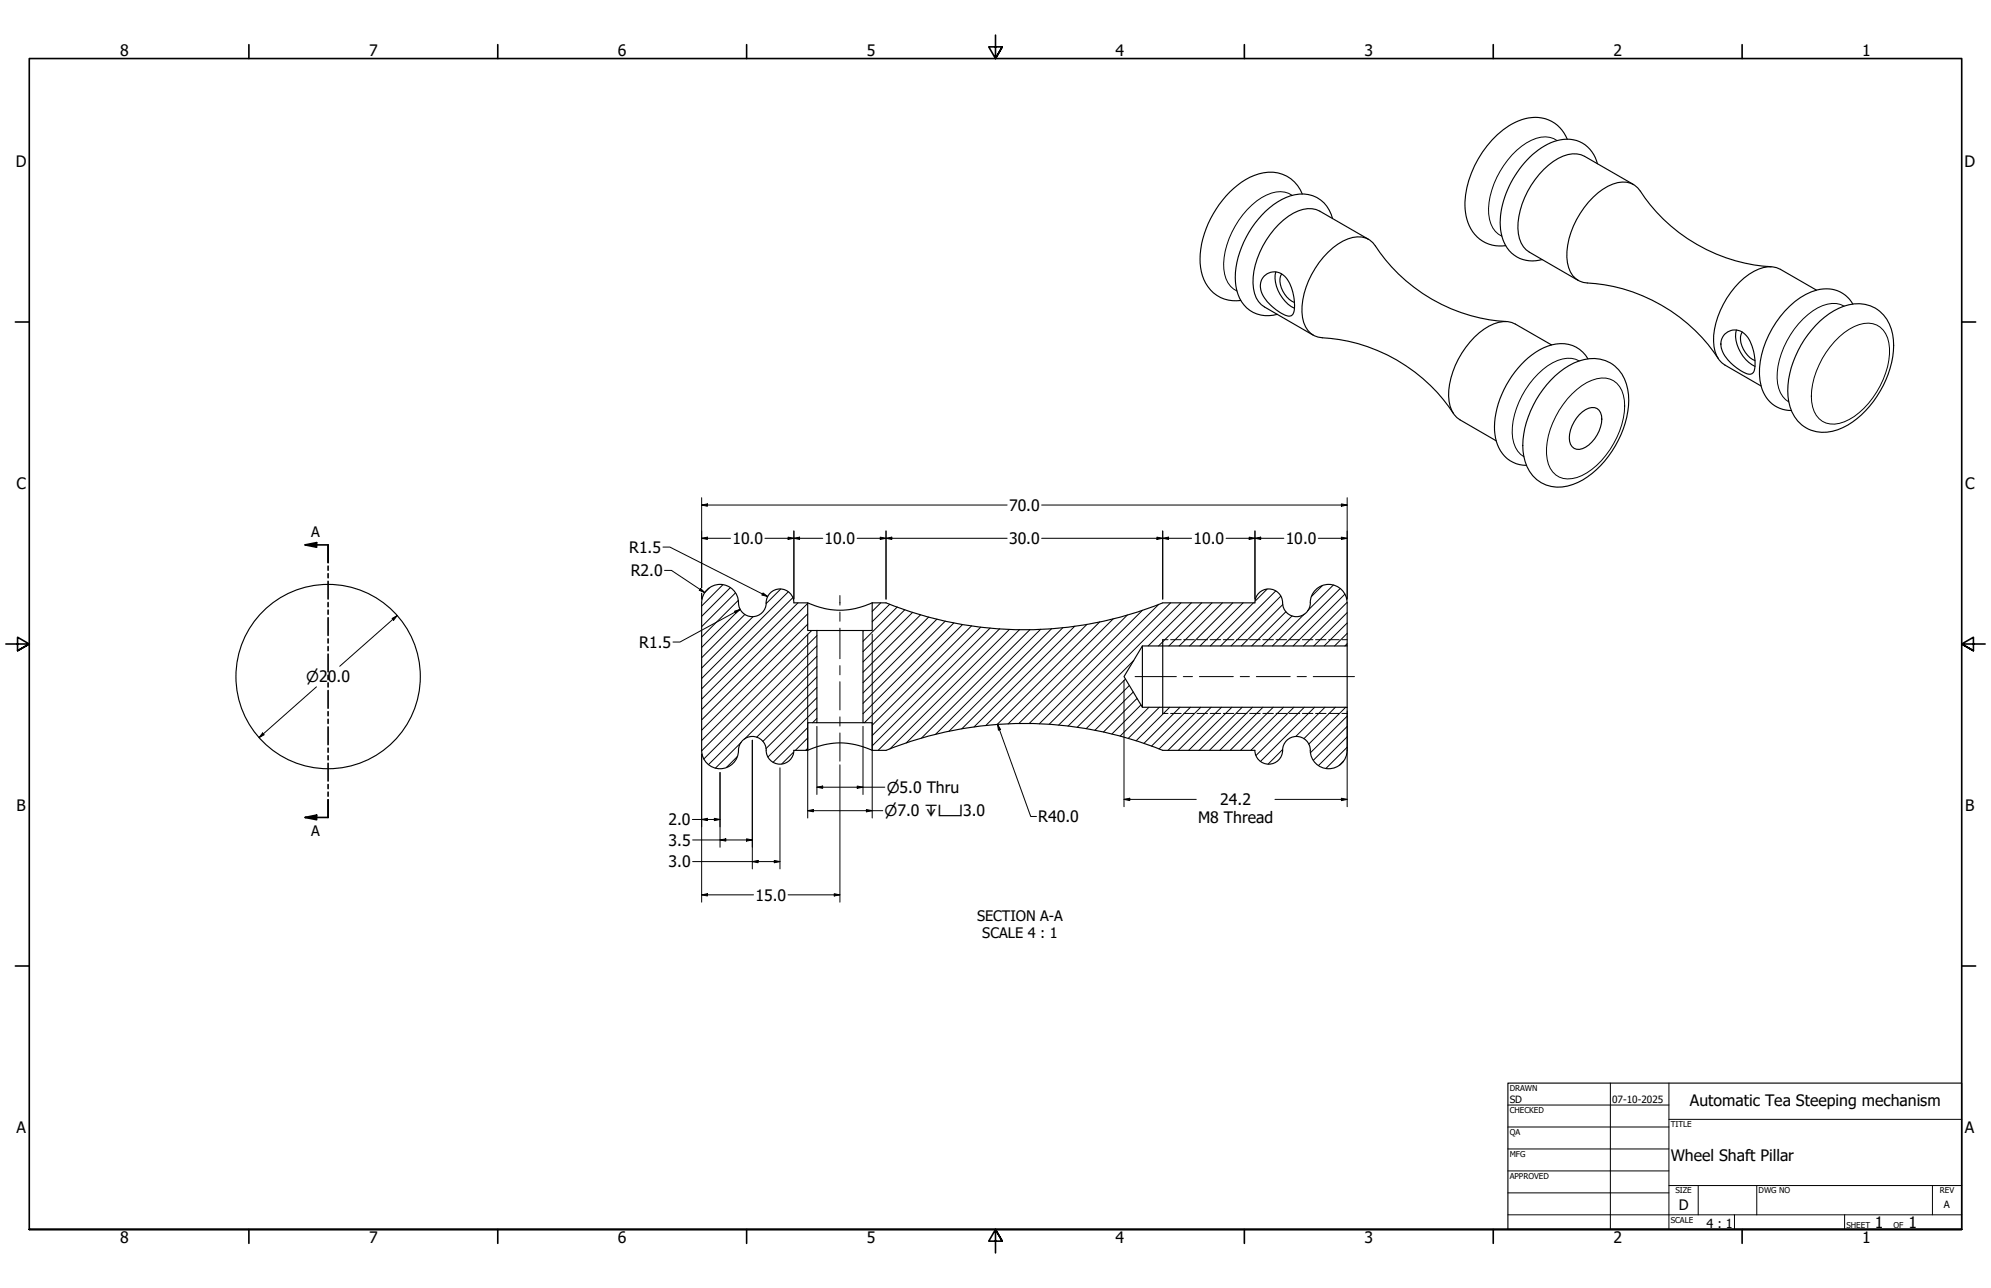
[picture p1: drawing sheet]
<svg xmlns="http://www.w3.org/2000/svg" width="864mm" height="559mm" viewBox="0 0 864 559" stroke-linecap="round" stroke-linejoin="round" font-family="sans-serif">
<!-- layer: Hatch (ANSI) -->
<g fill="none" stroke="#000" stroke-width=".43">
<path d="M307.7 255.1l-1.8 1.8M313.5 253.7l-9.2 9.2M316.8 255l-12.5 12.4M319 257.2l-14.7 14.7M338.6 255.6l-6.3 6.3M341.9 256.8l-37.6 37.6M343.9 259.3l-39.6 39.5M549.6 255.6l-5.2 5.2M553.4 256.4l-24 23.8M555.6 258.6l-21.6 21.6M573.6 254.1l-4.7 4.7M578.3 253.8l-11.1 11.1"/>
<path d="M581.3 255.3l-24.9 24.9M583.4 257.8l-22.5 22.4M320.2 260.5l-15.9 15.9M321 264.2l-16.7 16.7M323.1 266.6l-18.8 18.8M326.7 267.5l-22.4 22.3M346.1 261.5l-41.8 41.8M350.3 270.8l-46 46M350.3 266.3l-46 46M350.3 261.8l-46 46M352.1 273.5l-47.8 47.8M354.3 275.8l-50 50"/>
<path d="M374.5 273.5l-.2 .2M382 261.5l-3.7 3.8M385.9 262.1l-7.6 7.6M389.2 263.3l-14.9 14.9M392.5 264.5l-18.2 18.2M395.9 265.6l-21.6 21.6M399.3 266.7l-25 25M402.8 267.7l-28.5 28.5M406.4 268.6l-32.1 32.1M410 269.5l-35.7 35.7M413.8 270.2l-39.5 39.5M417.5 270.9l-42.6 42.6"/>
<path d="M421.4 271.5l-43.1 43.1M425.4 272.1l-47.1 47M429.5 272.5l-51.2 51.1M433.6 272.8l-52.7 52.7M437.9 273l-51.9 51.9M442.2 273.2l-49.1 49.1M446.8 273.2l-47.1 47M451.4 273l-45.6 45.6M456.1 272.8l-44.5 44.5M461.1 272.3l-43.9 43.9M466.2 271.7l-43.7 43.7M471.5 270.9l-43.9 43.9"/>
<path d="M477.1 269.8l-44.6 44.5M482.9 268.5l-45.6 45.6M489 266.8l-47.1 47.1M495.5 264.8l-49.1 49.1M502.6 262.2l-51.8 51.8M507.8 261.5l-52.8 52.8M512.2 261.5l-53 53.1M516.7 261.5l-18.7 18.7M521.2 261.5l-18.7 18.7M525.7 261.5l-18.7 18.7M530.2 261.5l-18.7 18.7M534.7 261.5l-18.7 18.7"/>
<path d="M539.2 261.5l-18.7 18.7M543.7 261.5l-18.7 18.7M556.4 262.3l-18 17.9M557.8 265.4l-14.9 14.8M560.5 267.2l-13.1 13M565.7 266.4l-13.8 13.8M584.3 261.3l-18.9 18.9M584.3 279.3l-.9 .9M584.3 274.8l-5.4 5.4M584.3 270.3l-9.9 9.9M584.3 265.8l-14.4 14.4M354.3 298.2l-23.4 23.5"/>
<path d="M354.3 293.7l-26.1 26.2M354.3 289.2l-31.4 31.5M354.3 284.8l-47 47M354.3 280.2l-49 49.1M488.2 294.6l-21 21M489.9 297.4l-18.8 18.8M491.8 286.5l-28.5 28.5M350.3 315.7l-15 15M354.3 311.7l-1.8 1.8M354.3 307.2l-21.2 21.2M354.3 302.7l-22.1 22.1M491.6 300.2l-16.7 16.6"/>
<path d="M493.2 303l-14.6 14.6M494.9 305.8l-12.6 12.7M498.4 306.8l-12.6 12.6M502.9 306.8l-13.5 13.6M507.4 306.8l-14.6 14.6M511.8 306.8l-15.6 15.7M516.4 306.8l-16.9 16.9M520.8 306.8l-18.1 18.1M525.3 306.8l-18.7 18.7M529.8 306.8l-18.7 18.7M534.3 306.8l-18.7 18.7M538.8 306.8l-18.7 18.7"/>
<path d="M543.3 306.8l-18.7 18.7M547.8 306.8l-18.7 18.7M552.3 306.8l-18.7 18.7M556.8 306.8l-18.7 18.7M561.2 306.8l-18.7 18.7M565.7 306.8l-20.9 21M570.2 306.8l-23.4 23.5M574.7 306.8l-12.7 12.8M579.2 306.8l-13.7 13.7M583.7 306.8l-16 16.1M584.3 319.7l-12.4 12.4M584.3 315.2l-14.6 14.6"/>
<path d="M584.3 310.7l-15.9 15.9M319.8 328.3l-4.7 4.7M321.5 322.1l-11.2 11.2M344.2 326.3l-5.1 5.1M350.3 324.7l-.8 .8M350.3 320.2l-5.3 5.3M556.4 325.2l-6.3 6.3M582.8 330.2l-1.8 1.8M584.3 324.2l-9.2 9.2"/>
</g>
<!-- layer: Visible (ANSI) -->
<g fill="none" stroke="#000" stroke-width=".49">
<path d="M679.8 60.4a15.3 15.3 0 0 0-21.2-7.9 41.3 41.3 0 0 0-22.3 28.9 22.3 22.3 0 0 0 4.4 21.4 14.6 14.6 0 0 0 12.4 3.8M692.9 71a13.7 13.7 0 0 0-18.9-9.6 39.5 39.5 0 0 0-21.8 25.7 24.6 24.6 0 0 0 1.6 20.5 13.5 13.5 0 0 0 15.1 5M564.9 84.2a15.2 15.2 0 0 0-20.8-8.1 40.8 40.8 0 0 0-21.7 25.3 27.8 27.8 0 0 0 .6 21.5 14.6 14.6 0 0 0 15.2 7.5M578 94.8a13.6 13.6 0 0 0-18.2-9.9 38.5 38.5 0 0 0-22.1 24.5 25.9 25.9 0 0 0 .8 21.4 13.5 13.5 0 0 0 15.5 5.6M708.6 80.1l-21.2-12.3a11.7 11.7 0 0 0-11.5 .9 37.2 37.2 0 0 0-17.5 30.3 11.7 11.7 0 0 0 5 10.4l21.2 12.3M548.5 119.7a6.8 6.8 0 0 1 10.9 3.2 18.1 18.1 0 0 1 1.4 13.5 3.9 3.9 0 0 1-5-.5 19.7 19.7 0 0 1-8.9-10.1 6.3 6.3 0 0 1 1.6-6.1zM553.4 118a15.1 15.1 0 0 0 8.1 15.7M555.9 118.9a9.4 9.4 0 0 0 3.4 11l2.2 1.3M593.7 103.9l-21.2-12.3a11.7 11.7 0 0 0-11.5 .9 37.2 37.2 0 0 0-17.5 30.3 11.5 11.5 0 0 0 5 10.4l21.2 12.3M768.3 115.7a74 74 0 0 1-57.9-34.2 9.5 9.5 0 0 0-10.8-1.6 35.4 35.4 0 0 0-19.1 23.7 19.5 19.5 0 0 0 1.7 16 8.4 8.4 0 0 0 6.3 3.2 73.4 73.4 0 0 1 56.8 32.7M653.4 139.5a73.9 73.9 0 0 1-57.9-34.2 9.5 9.5 0 0 0-10.8-1.7 35.4 35.4 0 0 0-19.1 23.8 19.4 19.4 0 0 0 1.7 16 8.2 8.2 0 0 0 6.3 3.1 73.2 73.2 0 0 1 56.8 32.8M787.9 125.9l-15.7-9.1a11.7 11.7 0 0 0-11.4 .9 37 37 0 0 0-17.5 30.3 11.6 11.6 0 0 0 4.9 10.4l15.7 9.1"/>
<path d="M803.7 131.9a13.7 13.7 0 0 0-18-5.3 39.5 39.5 0 0 0-20.8 24.4 25.9 25.9 0 0 0 .6 20.3 12.9 12.9 0 0 0 11.5 6.8M673 149.6l-15.7-9a11.7 11.7 0 0 0-11.5 .9 37.2 37.2 0 0 0-17.5 30.3 11.9 11.9 0 0 0 5 10.4l15.7 9M688.8 155.7a14.1 14.1 0 0 0-19.2-4.8 41.1 41.1 0 0 0-21.3 36 14.4 14.4 0 0 0 13.8 15M748.2 144.9a6.6 6.6 0 0 1 10.5 2.4 18.6 18.6 0 0 1 1.8 14.3 3.9 3.9 0 0 1-5-.5 19.3 19.3 0 0 1-8.9-10.1 6.3 6.3 0 0 1 1.6-6.1zM753.1 143.2a15.2 15.2 0 0 0 8.1 15.8M755.7 144.1a9 9 0 0 0 2.3 10l1 1.1 2.2 1.3M787.5 141.2a26.9 26.9 0 0 1 19.1-9.4 15.2 15.2 0 0 1 14.3 13.3 40.2 40.2 0 0 1-9.9 31.1 27.7 27.7 0 0 1-20.8 11.4 15.1 15.1 0 0 1-14.3-13.4 39.8 39.8 0 0 1 9.9-31zM672.6 165a26.9 26.9 0 0 1 19.1-9.5 15.1 15.1 0 0 1 14.3 13.4 40 40 0 0 1-9.9 31.1 27.7 27.7 0 0 1-20.8 11.3 15.1 15.1 0 0 1-14.3-13.3 39.9 39.9 0 0 1 9.9-31.1zM685 179.9a6.8 6.8 0 0 1 7.7-2.7 6.7 6.7 0 0 1 1.5 8 13.5 13.5 0 0 1-9.2 9.8 4.2 4.2 0 0 1-4.3-5 16 16 0 0 1 4.3-10.1zM306.7 255.9a8.1 8.1 0 0 1 9.2-1.5 8.1 8.1 0 0 1 4.5 8.1 6.1 6.1 0 0 0 7 5 6.1 6.1 0 0 0 5-6.9 6 6 0 0 1 6.4-5.1 6 6 0 0 1 5.5 6h6v12h4v40h-4v12h-6a6.1 6.1 0 0 1-6.5 6 6.1 6.1 0 0 1-5.5-6.9 6.1 6.1 0 0 0-7.1-5 6.1 6.1 0 0 0-5 7 8 8 0 0 1-8.4 6.9 8 8 0 0 1-7.5-8v-64l.7-3.1zM350.3 261.5a32.1 32.1 0 0 0 28 0M354.3 273.5h20"/>
<path d="M378.3 261.5v12h-4v40h4v12h6M378.3 261.5h6a160 160 0 0 0 120 .1l40-.1M504.3 277.5v32M544.3 261.5a6.1 6.1 0 0 1 6.6-6 6.1 6.1 0 0 1 5.5 7 6.1 6.1 0 0 0 7 5 6.1 6.1 0 0 0 5-7.1 8 8 0 0 1 8.5-6.8 8 8 0 0 1 7.4 7.9M584.3 261.5v18.7h-88.8l-8 13.3 8 13.3h88.8v18.7M495.5 280.2v26.6M584.3 280.2v26.6M354.3 313.5h20M350.3 325.5a31.8 31.8 0 0 1 28 0M384.4 325.5a160 160 0 0 1 120 0h39.9M544.3 325.5a6.1 6.1 0 0 0 6.6 6 6.1 6.1 0 0 0 5.5-7 6.1 6.1 0 0 1 7-4.9 6.1 6.1 0 0 1 5 7 8 8 0 0 0 8.5 6.9 8 8 0 0 0 7.4-8"/>
<circle cx="142.3" cy="293.5" r="40"/>
</g>
<!-- layer: Hidden Narrow (ANSI) -->
<g fill="none" stroke="#000" stroke-width=".43">
<path d="M504.3 277.5h2.3M507.8 277.5h4.5M513.5 277.5h4.6M519.2 277.5h4.6M524.9 277.5h4.6M530.6 277.5h4.6M536.3 277.5h4.6M542 277.5h4.6M547.8 277.5h4.5M553.5 277.5h4.6M559.2 277.5h4.6M564.9 277.5h4.6"/>
<path d="M570.6 277.5h4.6M576.3 277.5h4.6M582 277.5h2.3M504.3 309.5h2.3M507.8 309.5h4.5M513.5 309.5h4.6M519.2 309.5h4.6M524.9 309.5h4.6M530.6 309.5h4.6M536.3 309.5h4.6M542 309.5h4.6M547.8 309.5h4.5"/>
<path d="M553.5 309.5h4.6M559.2 309.5h4.6M564.9 309.5h4.6M570.6 309.5h4.6M576.3 309.5h4.6M582 309.5h2.3"/>
</g>
<!-- layer: Visible Narrow (ANSI) -->
<path d="M675.4 61a10.7 10.7 0 0 0-11.2-.1 36.6 36.6 0 0 0-18.5 32 10.8 10.8 0 0 0 5.7 9.6M560.5 84.8a10.7 10.7 0 0 0-11.2-.2 36.6 36.6 0 0 0-18.5 32.1 10.8 10.8 0 0 0 5.7 9.6M799.9 132.8a11.6 11.6 0 0 0-11.5 .8 37.2 37.2 0 0 0-17.6 30.4 11.7 11.7 0 0 0 5.1 10.4M685 156.6a11.6 11.6 0 0 0-11.5 .8 37.2 37.2 0 0 0-17.6 30.4 11.7 11.7 0 0 0 5.1 10.4M795.8 148.2a21.9 21.9 0 0 1 14.7-8 9.2 9.2 0 0 1 8.8 8.6 34.8 34.8 0 0 1-8.8 26.1 23.8 23.8 0 0 1-14.7 9.1 9.5 9.5 0 0 1-10-9.7 36.1 36.1 0 0 1 10-26.1zM681.9 170.9a19.6 19.6 0 0 1 14.6-6.9 9.6 9.6 0 0 1 8.1 9.7 36.5 36.5 0 0 1-18.5 32.6 10.2 10.2 0 0 1-12.6-1.5 16.5 16.5 0 0 1-2.4-13 39.7 39.7 0 0 1 10.8-20.9z" fill="none" stroke="#000" stroke-width=".43"/>
<!-- layer: Section Line (ANSI) -->
<g fill="none" stroke="#000" stroke-width=".71">
<path d="M132.3 236.4l5-1v2zM132.3 236.4h10v7.7M142.3 245.6v1.8M142.3 248.9v1.8M142.3 252.2v7.7M142.3 261.4v1.8M142.3 264.7v1.8M142.3 268v7.7M142.3 277.2v1.8M142.3 280.5v1.8M142.3 283.8v7.7M142.3 293v1.8"/>
<path d="M142.3 296.3v1.8M142.3 299.6v7.7M142.3 308.8v1.8M142.3 312.1v1.8M142.3 315.4v7.7M142.3 324.6v1.8M142.3 327.9v1.8M142.3 331.2v7.6M132.3 354.6l5-1v2zM142.3 340.4v1.8M142.3 343.6v1.8M142.3 347v7.6h-10"/>
</g>
<g fill="#000">
<path d="M132.3 236.4l5-1v2z" fill-rule="evenodd"/>
<path d="M132.3 354.6l5-1v2z" fill-rule="evenodd"/>
</g>
<!-- layer: Border (ANSI) -->
<g fill="none" stroke="#000" stroke-width=".71">
<path d="M107.9 19.4v6M215.9 19.4v6M323.8 19.4v6M431.8 15.2v10.2l-2.9-5.1h5.8l-2.9 5.1 2.9-5.1M539.8 19.4v6M647.7 19.4v6M755.6 19.4v6M6.7 139.7h6M850.9 139.7h6M2.5 279.4h10.2l-5.1-2.9v5.8l5.1-2.9-5.1 2.9M861.1 279.4h-10.2l5.1-2.9v5.8l-5.1-2.9 5.1 2.9M6.7 419.1h6"/>
<path d="M850.9 419.1h6M12.7 533.4v-508h838.2v508h-838.2h838.2M107.9 533.4v6M215.9 533.4v6M323.8 533.4v6M434.7 538.5l-2.9-5.1 2.9 5.1h-5.8l2.9-5.1v10.2M539.8 533.4v6M647.7 533.4v6M755.6 533.4v6"/>
</g>
<!-- layer: Title (ANSI) -->
<g fill="none" stroke="#000" stroke-width=".43">
<path d="M654 479.4h69.9M698.5 469.9v63.5M723.9 469.9v63.5M654 488.9h69.9M654 498.5h69.9M723.9 485.6h127M654 508h69.9M654 517.5h69.9M723.9 514.3h127M736.6 514.3v12.7M762 514.3v12.7M838.2 514.3v12.7"/>
<path d="M654 527h196.9M752.3 527v6.4M800.1 527v6.4"/>
</g>
<path d="M654 469.9h196.9v63.5h-196.9z" fill="none" stroke="#000" stroke-width=".49"/>
<!-- layer: Dimension (ANSI) -->
<g fill="none" stroke="#000" stroke-width=".43">
<path d="M304.3 219.1l2.5-.5v1zM304.3 215.9v39.1M304.3 219.1h132.5M451.8 219.1h132.5M581.8 218.6l2.5 .5-2.5 .5zM584.3 215.9v44M287.5 237.3h3l42.5 21.5M304.3 233.5l2.5-.5v1zM304.3 233.5h12.6M331.8 233.5h25.1M341.8 233l2.5 .5-2.5 .5zM344.3 233.5l2.5-.5v1z"/>
<path d="M344.3 230.4v29.5M371.8 233.5h65M381.8 233l2.5 .5-2.5 .5zM384.3 233.5l2.5-.5v1zM384.3 230.4v29.5M451.8 233.5h65.1M501.8 233l2.5 .5-2.5 .5zM504.3 233.5l2.5-.5v1zM504.3 230.4v29.5M531.8 233.5h25.1M541.8 233l2.5 .5-2.5 .5zM544.3 233.5l2.5-.5v1z"/>
<path d="M544.3 230.4v29.5M571.8 233.5h12.5M581.8 233l2.5 .5-2.5 .5zM288.3 247.5h3l14.4 9.6M303.9 255.3l1.8 1.8-2.4-1zM304.3 257.4v2.5M331 257.2l2 1.6-2.5-.7zM170.1 268.3l2.2-1.2-1.6 2zM172.3 267.1l-24.9 22M318.6 265.1l2.5-.7-2 1.6zM321.1 264.4l-26.2 14.2h-3M350.3 275.1v79.8"/>
<path d="M378.3 275.1v79.8M137.3 298l-24.9 22M487.5 295.1v54.9M113.9 318l.7 .8-2.2 1.2zM354.3 315.1v29.6M374.3 315.1v29.6M584.3 308.4v41.6M304.3 327.1v64.3M312.3 335.1v32.5M326.3 321.1v55.9M338.3 333.1v43.9M364.3 331.8v59.6"/>
<path d="M300.3 355.5h12M304.3 355.5l2.5-.5v1zM309.8 355l2.5 .5-2.5 .5zM350.3 351.7l2.5-.5v1zM350.3 351.7h32.6M354.3 341.5l2.5-.5v1zM354.3 341.5h29.5M371.8 341l2.5 .5-2.5 .5zM375.8 351.2l2.5 .5-2.5 .5zM487.5 346.8l2.5-.5v1zM487.5 346.8h31.4M553 346.8h31.3"/>
<path d="M581.8 346.3l2.5 .5-2.5 .5zM300.4 364.4h25.9M300.4 373.8h37.9M312.3 364.4l2.5-.5v1zM323.8 363.9l2.5 .5-2.5 .5zM326.3 373.8l2.5-.5v1zM335.8 373.3l2.5 .5-2.5 .5zM304.3 388.2l2.5-.5v1zM304.3 388.2h22.5M341.8 388.2h22.5M361.8 387.7l2.5 .5-2.5 .5z"/>
</g>
<g fill="#000">
<path d="M304.3 219.1l2.5-.5v1z" fill-rule="evenodd"/>
<path d="M581.8 218.6l2.5 .5-2.5 .5z" fill-rule="evenodd"/>
<path d="M304.3 233.5l2.5-.5v1z" fill-rule="evenodd"/>
<path d="M341.8 233l2.5 .5-2.5 .5z" fill-rule="evenodd"/>
<path d="M344.3 233.5l2.5-.5v1z" fill-rule="evenodd"/>
<path d="M381.8 233l2.5 .5-2.5 .5z" fill-rule="evenodd"/>
<path d="M384.3 233.5l2.5-.5v1z" fill-rule="evenodd"/>
<path d="M501.8 233l2.5 .5-2.5 .5z" fill-rule="evenodd"/>
<path d="M504.3 233.5l2.5-.5v1z" fill-rule="evenodd"/>
<path d="M541.8 233l2.5 .5-2.5 .5z" fill-rule="evenodd"/>
<path d="M544.3 233.5l2.5-.5v1z" fill-rule="evenodd"/>
<path d="M581.8 233l2.5 .5-2.5 .5z" fill-rule="evenodd"/>
<path d="M303.9 255.3l1.8 1.8-2.4-1z" fill-rule="evenodd"/>
<path d="M331 257.2l2 1.6-2.5-.7z" fill-rule="evenodd"/>
<path d="M170.1 268.3l2.2-1.2-1.6 2z" fill-rule="evenodd"/>
<path d="M318.6 265.1l2.5-.7-2 1.6z" fill-rule="evenodd"/>
<path d="M113.9 318l.7 .8-2.2 1.2z" fill-rule="evenodd"/>
<path d="M304.3 355.5l2.5-.5v1z" fill-rule="evenodd"/>
<path d="M309.8 355l2.5 .5-2.5 .5z" fill-rule="evenodd"/>
<path d="M350.3 351.7l2.5-.5v1z" fill-rule="evenodd"/>
<path d="M354.3 341.5l2.5-.5v1z" fill-rule="evenodd"/>
<path d="M371.8 341l2.5 .5-2.5 .5z" fill-rule="evenodd"/>
<path d="M375.8 351.2l2.5 .5-2.5 .5z" fill-rule="evenodd"/>
<path d="M487.5 346.8l2.5-.5v1z" fill-rule="evenodd"/>
<path d="M581.8 346.3l2.5 .5-2.5 .5z" fill-rule="evenodd"/>
<path d="M312.3 364.4l2.5-.5v1z" fill-rule="evenodd"/>
<path d="M323.8 363.9l2.5 .5-2.5 .5z" fill-rule="evenodd"/>
<path d="M326.3 373.8l2.5-.5v1z" fill-rule="evenodd"/>
<path d="M335.8 373.3l2.5 .5-2.5 .5z" fill-rule="evenodd"/>
<path d="M304.3 388.2l2.5-.5v1z" fill-rule="evenodd"/>
<path d="M361.8 387.7l2.5 .5-2.5 .5z" fill-rule="evenodd"/>
</g>
<!-- layer: Centerline (ANSI) -->
<g fill="none" stroke="#000" stroke-width=".43">
<path d="M364.3 258.4v4.1M364.3 265.5v4M364.3 272.5v13.3M364.3 288.8v4M364.3 295.8v12.2M492.3 293.5h18M513.3 293.5h3.9M520.2 293.5h14.8M538 293.5h3.9M544.9 293.5h14.7M562.6 293.5h4M569.6 293.5h17.9"/>
<path d="M364.3 311v4M364.3 318v12.2"/>
</g>
<!-- layer: Symbol (ANSI) -->
<path d="M432.7 314.3l1.3 2.2-.9 .3zM432.7 314.3l14.4 39.9h2.5" fill="none" stroke="#000" stroke-width=".43"/>
<path d="M432.7 314.3l1.3 2.2-.9 .3z" fill-rule="evenodd" fill="#000"/>
<g font-size="6.8">
<text x="52.1" y="24.4">8</text>
<text x="160.1" y="24.4">7</text>
<text x="268" y="24.4">6</text>
<text x="376" y="24.4">5</text>
<text x="483.9" y="24.4">4</text>
<text x="591.9" y="24.4">3</text>
<text x="699.8" y="24.4">2</text>
<text x="807.8" y="24.4">1</text>
<text x="6.8" y="72.4">D</text>
<text x="852.1" y="72.4">D</text>
<text x="7.1" y="212.1">C</text>
<text x="852.3" y="212.1">C</text>
<text x="437.7" y="221.6">70.0</text>
<text x="272.9" y="239.8">R1.5</text>
<text x="317.7" y="236">10.0</text>
<text x="357.6" y="236">10.0</text>
<text x="437.7" y="236">30.0</text>
<text x="517.7" y="236">10.0</text>
<text x="557.7" y="236">10.0</text>
<text x="273.6" y="250">R2.0</text>
<text x="277.2" y="281">R1.5</text>
<text x="7.2" y="351.8">B</text>
<text x="529.3" y="349.4">24.2</text>
<text x="852.4" y="351.8">B</text>
<text x="289.9" y="358">2.0</text>
<text x="450.4" y="356.7">R40.0</text>
<text x="519.6" y="357.3">M8 Thread</text>
<text x="290" y="366.9">3.5</text>
<text x="290" y="376.3">3.0</text>
<text x="327.7" y="390.7">15.0</text>
<text x="733" y="479.7">Automatic Tea Steeping mechanism</text>
<text x="7.1" y="491.5">A</text>
<text x="852.3" y="491.5">A</text>
<text x="724.7" y="503.7">Wheel Shaft Pillar</text>
<text x="813.3" y="532.6">1</text>
<text x="827.8" y="532.6">1</text>
<text x="52.1" y="539.4">8</text>
<text x="160.1" y="539.4">7</text>
<text x="268" y="539.4">6</text>
<text x="376" y="539.4">5</text>
<text x="483.9" y="539.4">4</text>
<text x="591.9" y="539.4">3</text>
<text x="699.8" y="539.4">2</text>
<text x="807.8" y="539.4">1</text>
</g>
<g font-size="6.5">
<text x="132.9" y="295.9">⌀20.0</text>
<text x="384.6" y="344">⌀5.0 Thru</text>
<text x="383.7" y="354.1">⌀7.0 ↧⌴3.0</text>
</g>
<g font-size="6.3">
<text x="135" y="232.9">A</text>
<text x="135" y="362.7">A</text>
<text x="423.8" y="399.5">SECTION A-A</text>
<text x="426.1" y="407.1">SCALE 4 : 1</text>
<text x="728.1" y="524.9">D</text>
</g>
<text font-size="5.5" x="740.2" y="532.6">4 : 1</text>
<g font-size="4.3">
<text x="654.8" y="478.6">SD</text>
<text x="699.3" y="478.6">07-10-2025</text>
<text x="843.2" y="524.2">A</text>
</g>
<g font-size="3.5">
<text x="654.8" y="473.2">DRAWN</text>
<text x="654.8" y="482.8">CHECKED</text>
<text x="724.7" y="488.9">TITLE</text>
<text x="654.8" y="492.3">QA</text>
<text x="654.8" y="501.8">MFG</text>
<text x="654.8" y="511.4">APPROVED</text>
<text x="726.7" y="517.7">SIZE</text>
<text x="762.8" y="517.7">DWG NO</text>
<text x="841.4" y="517.7">REV</text>
<text x="724.7" y="530.4">SCALE</text>
<text x="800.9" y="532.6">SHEET</text>
<text x="821.3" y="532.6">OF</text>
</g>
</svg>
